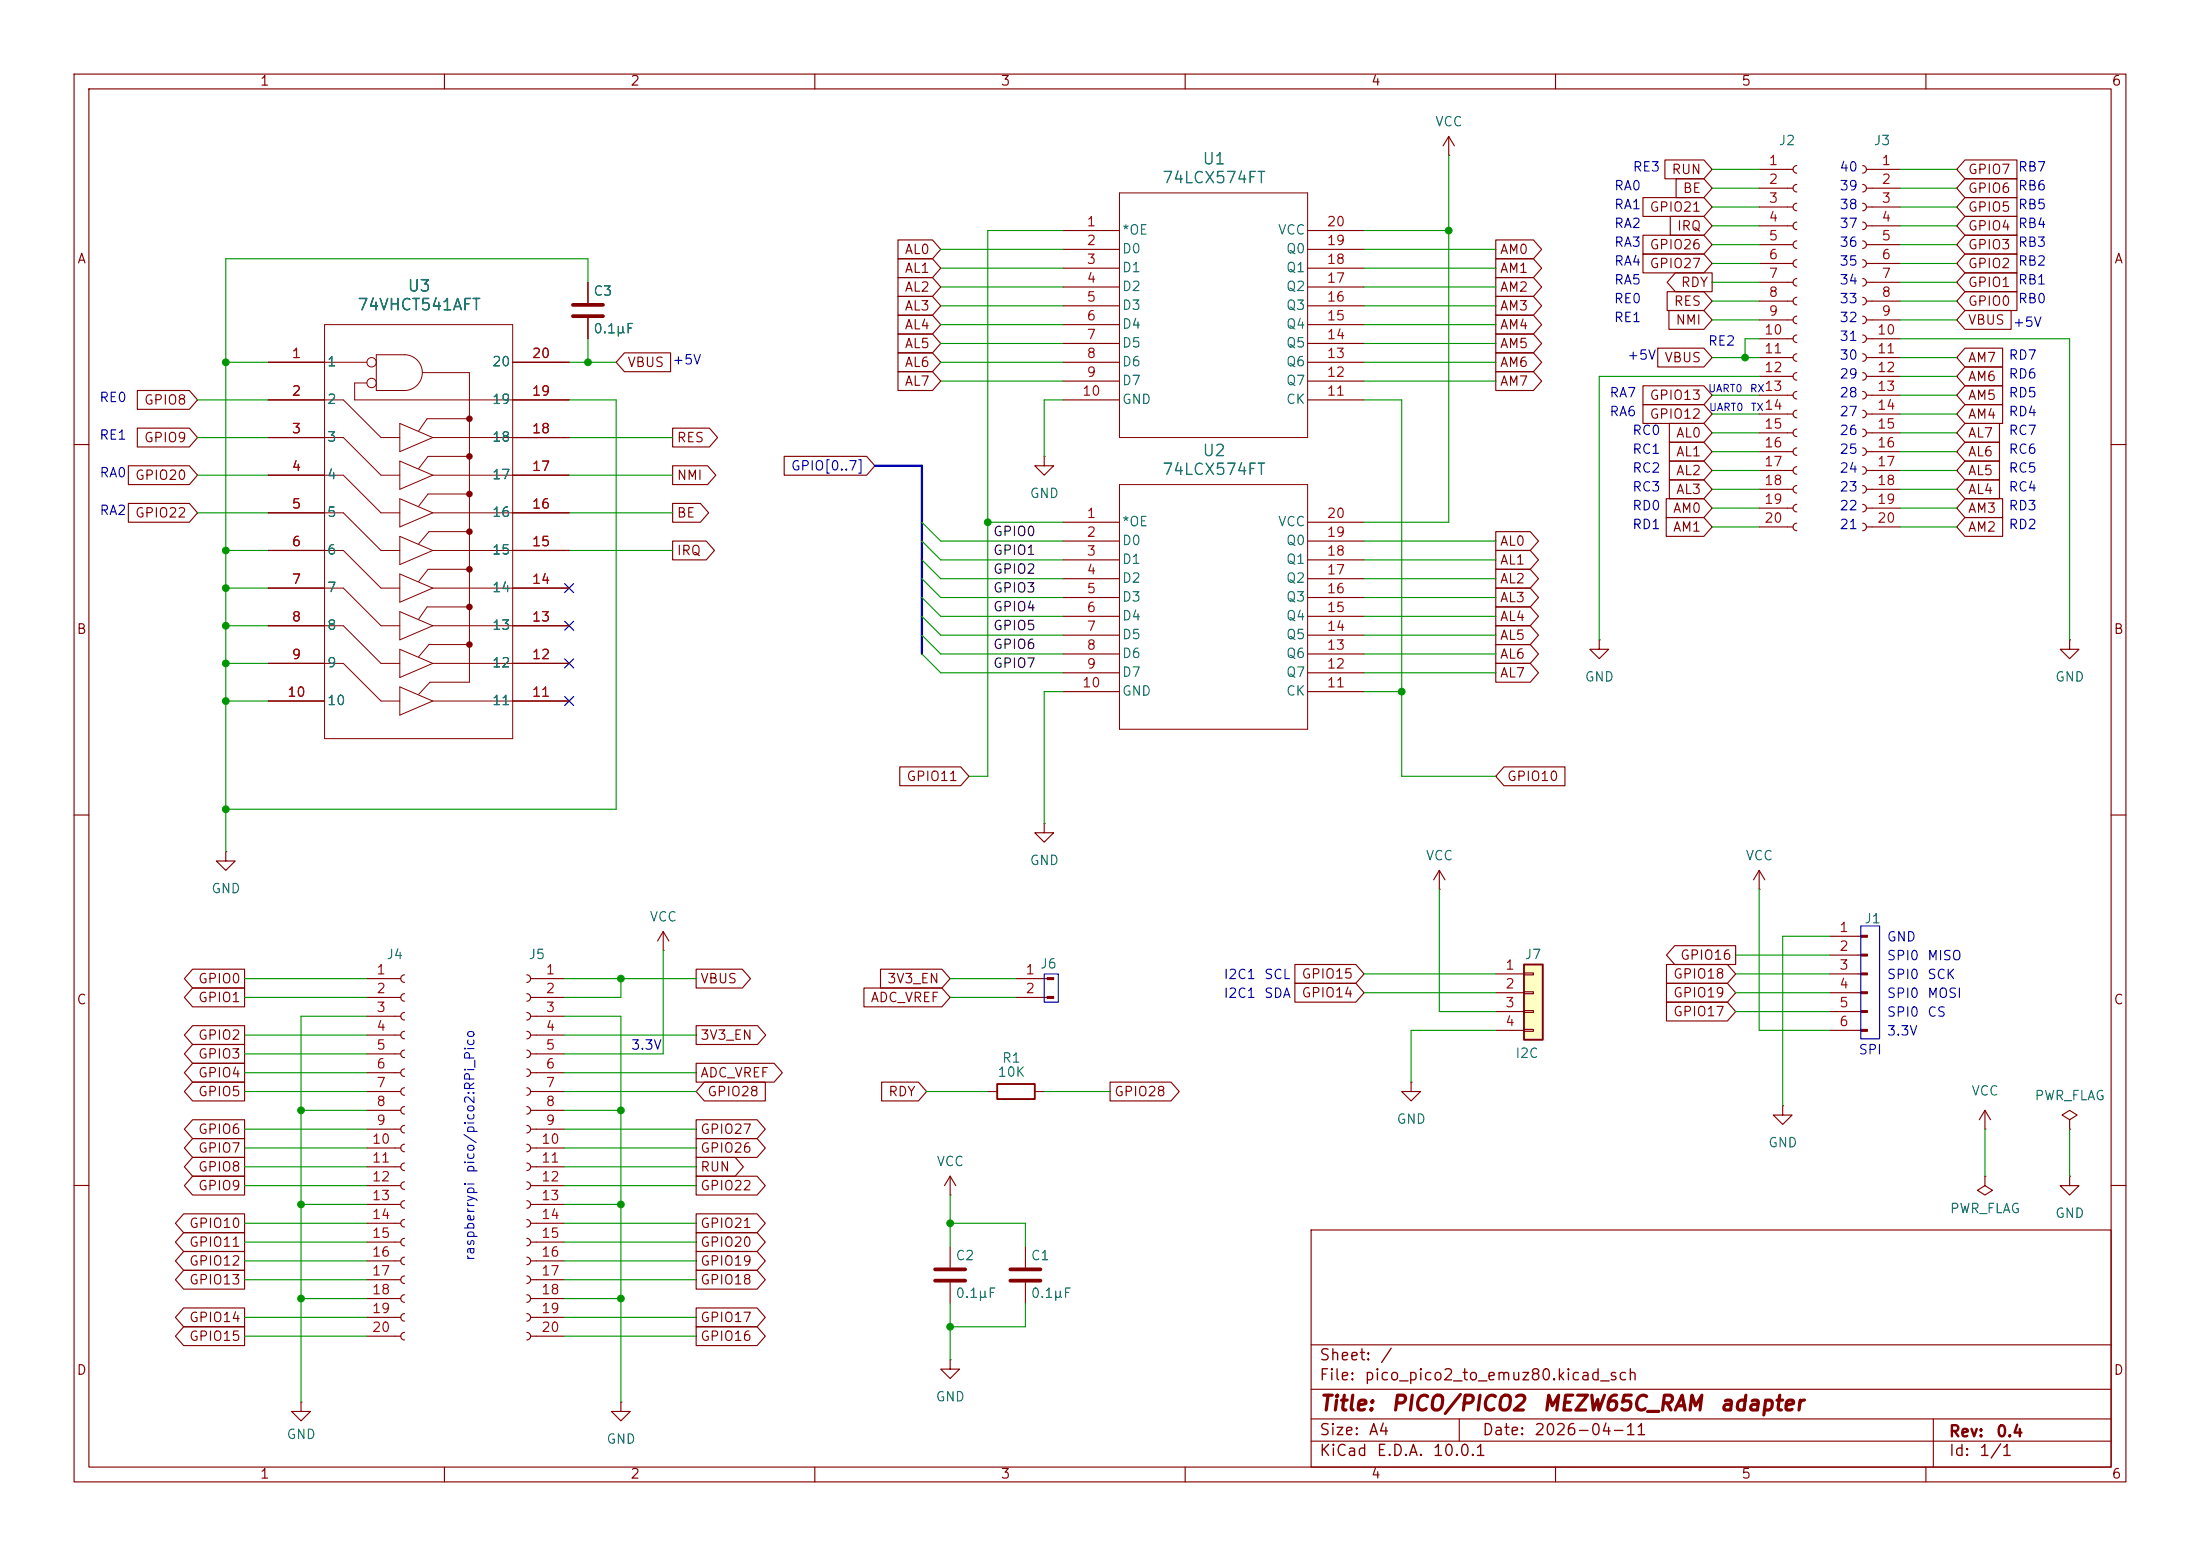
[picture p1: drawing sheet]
<svg xmlns="http://www.w3.org/2000/svg" width="297mm" height="210mm" viewBox="0 0 297 210" stroke-linecap="round" stroke-linejoin="round" font-family="sans-serif">
<g fill="none" stroke="#840000" stroke-width=".15">
<path d="M10 10h277v190h-277zM12 12h273v186h-273zM60 10v2M110 10v2M160 10v2M195.6 18.4l-.8 1.3M195.6 18.4l.7 1.3M195.6 18.4v2.6M210 10v2M260 10v2M79.4 38.1v2.8M143.5 31.1h7.6"/>
<path d="M143.5 33.7h7.6M143.5 36.2h7.6M143.5 38.7h7.6M176.5 31.1h7.6M176.5 33.7h7.6M176.5 36.2h7.6M176.5 38.7h7.6M195.6 21h.1M237.5 22.9h4.6M237.5 25.4h4.6M237.5 27.9h4.6M237.5 30.5h4.6"/>
<path d="M237.5 33h4.6M237.5 35.6h4.6M237.5 38.1h4.6M242.6 22.4a.51 .51 0 0 0-.5 .5 .51 .51 0 0 0 .5 .5M242.6 24.9a.51 .51 0 0 0-.5 .5 .51 .51 0 0 0 .5 .5M242.6 27.4a.51 .51 0 0 0-.5 .5 .51 .51 0 0 0 .5 .5M242.6 30a.51 .51 0 0 0-.5 .5 .51 .51 0 0 0 .5 .5M242.6 32.5a.51 .51 0 0 0-.5 .5 .51 .51 0 0 0 .5 .5M242.6 35.1a.51 .51 0 0 0-.5 .5 .51 .51 0 0 0 .5 .5M242.6 37.6a.51 .51 0 0 0-.5 .5 .51 .51 0 0 0 .5 .5M251.5 22.4a.51 .51 0 0 1 .5 .5 .51 .51 0 0 1-.5 .5M251.5 24.9a.51 .51 0 0 1 .5 .5 .51 .51 0 0 1-.5 .5"/>
<path d="M251.5 27.4a.51 .51 0 0 1 .5 .5 .51 .51 0 0 1-.5 .5M251.5 30a.51 .51 0 0 1 .5 .5 .51 .51 0 0 1-.5 .5M251.5 32.5a.51 .51 0 0 1 .5 .5 .51 .51 0 0 1-.5 .5M251.5 35.1a.51 .51 0 0 1 .5 .5 .51 .51 0 0 1-.5 .5M251.5 37.6a.51 .51 0 0 1 .5 .5 .51 .51 0 0 1-.5 .5M252 22.9h4.5M252 25.4h4.5M252 27.9h4.5M252 30.5h4.5M252 33h4.5M252 35.6h4.5M252 38.1h4.5"/>
<path d="M36.2 48.9h7.6M36.2 54h7.6M36.2 59.1h7.6M69.2 48.9h7.6M69.2 54h7.6M69.2 59.1h7.6M79.4 42.9v2.8M143.5 48.9h7.6M143.5 54h7.6M143.5 41.3h7.6M143.5 43.8h7.6M143.5 46.4h7.6"/>
<path d="M143.5 51.4h7.6M176.5 48.9h7.6M176.5 54h7.6M176.5 41.3h7.6M176.5 43.8h7.6M176.5 46.4h7.6M176.5 51.4h7.6M237.5 40.6h4.6M237.5 43.2h4.6M237.5 45.7h4.6M237.5 48.3h4.6M237.5 50.8h4.6"/>
<path d="M237.5 53.3h4.6M237.5 55.9h4.6M237.5 58.4h4.6M242.6 40.1a.51 .51 0 0 0-.5 .5 .51 .51 0 0 0 .5 .5M242.6 42.7a.51 .51 0 0 0-.5 .5 .51 .51 0 0 0 .5 .5M242.6 45.2a.51 .51 0 0 0-.5 .5 .51 .51 0 0 0 .5 .5M242.6 47.8a.51 .51 0 0 0-.5 .5 .51 .51 0 0 0 .5 .5M242.6 50.3a.51 .51 0 0 0-.5 .5 .51 .51 0 0 0 .5 .5M242.6 52.8a.51 .51 0 0 0-.5 .5 .51 .51 0 0 0 .5 .5M242.6 55.4a.51 .51 0 0 0-.5 .5 .51 .51 0 0 0 .5 .5M242.6 57.9a.51 .51 0 0 0-.5 .5 .51 .51 0 0 0 .5 .5M251.5 40.1a.51 .51 0 0 1 .5 .5 .51 .51 0 0 1-.5 .5"/>
<path d="M251.5 42.7a.51 .51 0 0 1 .5 .5 .51 .51 0 0 1-.5 .5M251.5 45.2a.51 .51 0 0 1 .5 .5 .51 .51 0 0 1-.5 .5M251.5 47.8a.51 .51 0 0 1 .5 .5 .51 .51 0 0 1-.5 .5M251.5 50.3a.51 .51 0 0 1 .5 .5 .51 .51 0 0 1-.5 .5M251.5 52.8a.51 .51 0 0 1 .5 .5 .51 .51 0 0 1-.5 .5M251.5 55.4a.51 .51 0 0 1 .5 .5 .51 .51 0 0 1-.5 .5M251.5 57.9a.51 .51 0 0 1 .5 .5 .51 .51 0 0 1-.5 .5M252 40.6h4.5M252 43.2h4.5M252 45.7h4.5M252 48.3h4.5M252 50.8h4.5"/>
<path d="M252 53.3h4.5M252 55.9h4.5M252 58.4h4.5M10 60h2M36.2 64.1h7.6M36.2 69.2h7.6M36.2 74.3h7.6M36.2 79.4h7.6M69.2 64.1h7.6M69.2 69.2h7.6M69.2 74.3h7.6M69.2 79.4h7.6"/>
<path d="M141 61.6v1.3h1.2l-1.2 1.2-1.3-1.2h1.3M141 61.6h.1M143.5 70.5h7.6M143.5 73h7.6M143.5 75.6h7.6M143.5 78.1h7.6M176.5 70.5h7.6M176.5 73h7.6M176.5 75.6h7.6M176.5 78.1h7.6M237.5 61h4.6M237.5 63.5h4.6"/>
<path d="M237.5 66h4.6M237.5 68.6h4.6M237.5 71.1h4.6M242.6 60.5a.51 .51 0 0 0-.5 .5 .51 .51 0 0 0 .5 .5M242.6 63a.51 .51 0 0 0-.5 .5 .51 .51 0 0 0 .5 .5M242.6 65.5a.51 .51 0 0 0-.5 .5 .51 .51 0 0 0 .5 .5M242.6 68.1a.51 .51 0 0 0-.5 .5 .51 .51 0 0 0 .5 .5M242.6 70.6a.51 .51 0 0 0-.5 .5 .51 .51 0 0 0 .5 .5M251.5 60.5a.51 .51 0 0 1 .5 .5 .51 .51 0 0 1-.5 .5M251.5 63a.51 .51 0 0 1 .5 .5 .51 .51 0 0 1-.5 .5M251.5 65.5a.51 .51 0 0 1 .5 .5 .51 .51 0 0 1-.5 .5M251.5 68.1a.51 .51 0 0 1 .5 .5 .51 .51 0 0 1-.5 .5"/>
<path d="M251.5 70.6a.51 .51 0 0 1 .5 .5 .51 .51 0 0 1-.5 .5M252 61h4.5M252 63.5h4.5M252 66h4.5M252 68.6h4.5M252 71.1h4.5M285 60h2M36.2 84.5h7.6M36.2 89.5h7.6M36.2 94.6h7.6M69.2 84.5h7.6M69.2 89.5h7.6"/>
<path d="M69.2 94.6h7.6M143.5 80.6h7.6M143.5 83.2h7.6M143.5 85.7h7.6M143.5 88.3h7.6M143.5 90.8h7.6M143.5 93.3h7.6M176.5 80.6h7.6M176.5 83.2h7.6M176.5 85.7h7.6M176.5 88.3h7.6M176.5 90.8h7.6"/>
<path d="M176.5 93.3h7.6M279.4 86.4v1.2h1.3l-1.3 1.3-1.3-1.3h1.3M279.4 86.4h.1M10 110h2M237.5 117.5l-.8 1.2M237.5 117.5l.8 1.2M237.5 117.5v2.5M285 110h2M71.1 131.6a.51 .51 0 0 1 .5 .5 .51 .51 0 0 1-.5 .5M71.1 134.1a.51 .51 0 0 1 .5 .5 .51 .51 0 0 1-.5 .5M71.1 136.7a.51 .51 0 0 1 .5 .5 .51 .51 0 0 1-.5 .5M71.1 139.2a.51 .51 0 0 1 .5 .5 .51 .51 0 0 1-.5 .5"/>
<path d="M71.6 132.1h4.6M71.6 134.6h4.6M71.6 137.2h4.6M71.6 139.7h4.6M237.5 120h.1M247 126.4h4.2M247 128.9h4.2M247 131.4h4.2M247 134h4.2M247 136.5h4.2M247 139.1h4.2M71.1 141.7a.51 .51 0 0 1 .5 .5 .51 .51 0 0 1-.5 .5"/>
<path d="M71.1 144.3a.51 .51 0 0 1 .5 .5 .51 .51 0 0 1-.5 .5M71.1 146.8a.51 .51 0 0 1 .5 .5 .51 .51 0 0 1-.5 .5M71.1 149.4a.51 .51 0 0 1 .5 .5 .51 .51 0 0 1-.5 .5M71.1 151.9a.51 .51 0 0 1 .5 .5 .51 .51 0 0 1-.5 .5M71.1 154.4a.51 .51 0 0 1 .5 .5 .51 .51 0 0 1-.5 .5M71.1 157a.51 .51 0 0 1 .5 .5 .51 .51 0 0 1-.5 .5M71.1 159.5a.51 .51 0 0 1 .5 .5 .51 .51 0 0 1-.5 .5M71.6 147.3h4.6M71.6 142.2h4.6M71.6 144.8h4.6M71.6 149.9h4.6M71.6 152.4h4.6"/>
<path d="M71.6 154.9h4.6M71.6 157.5h4.6M133.3 147.3h1.3M139.7 147.3h1.3M240.7 149.2v1.3h1.2l-1.2 1.3-1.3-1.3h1.3M240.7 149.2h.1M279.4 151.1l1-.6-1-.6-1 .6 1 .6v1.3M279.4 152.4h.1M10 160h2M71.1 162.1a.51 .51 0 0 1 .5 .5 .51 .51 0 0 1-.5 .5M71.1 164.6a.51 .51 0 0 1 .5 .5 .51 .51 0 0 1-.5 .5M71.1 167.1a.51 .51 0 0 1 .5 .5 .51 .51 0 0 1-.5 .5"/>
<path d="M71.1 169.7a.51 .51 0 0 1 .5 .5 .51 .51 0 0 1-.5 .5M71.1 172.2a.51 .51 0 0 1 .5 .5 .51 .51 0 0 1-.5 .5M71.1 174.8a.51 .51 0 0 1 .5 .5 .51 .51 0 0 1-.5 .5M71.1 177.3a.51 .51 0 0 1 .5 .5 .51 .51 0 0 1-.5 .5M71.1 179.8a.51 .51 0 0 1 .5 .5 .51 .51 0 0 1-.5 .5M71.6 160h4.6M71.6 162.6h4.6M71.6 165.1h4.6M71.6 167.6h4.6M71.6 170.2h4.6M71.6 172.7h4.6M71.6 175.3h4.6"/>
<path d="M71.6 177.8h4.6M128.3 168.3v2.8M128.3 173.1v2.8M177 166h108v32h-108zM285 160h2M60 198v2M71.6 180.3h4.6M83.8 189.2v1.3h1.3l-1.3 1.3-1.3-1.3h1.3M83.8 189.2h.1M110 198v2M128.3 183.5v1.3h1.2l-1.2 1.3-1.3-1.3h1.3M128.3 183.5h.1"/>
<path d="M160 198v2M177 194.5h108M177 191.5h108M177 187.5h108M177 181.5h108M197 191.5v3M210 198v2M260 198v2M261 191.5v6.5"/>
</g>
<g fill="#840000" stroke="#840000" stroke-width=".15">
<path d="M251.2 126.2h.9v.3h-.9z"/>
<path d="M251.2 128.8h.9v.2h-.9z"/>
<path d="M251.2 131.3h.9v.3h-.9z"/>
<path d="M251.2 133.9h.9v.2h-.9z"/>
<path d="M251.2 136.4h.9v.3h-.9z"/>
<path d="M251.2 138.9h.9v.3h-.9z"/>
</g>
<g fill="none" stroke="#840000" stroke-width=".14">
<path d="M151.1 26h25.4v33.1h-25.4zM43.8 43.8h25.4v55.9h-25.4zM43.8 48.9h5.7M43.8 54h2.6l5 5.1h2.6M43.8 59.1h2.6l5 5h2.6M49.5 51.7h-1.6v2.3h21.3M50.8 47.9h3.8a2.41 2.41 0 0 1 2.4 2.4 2.41 2.41 0 0 1-2.4 2.4h-3.8zM54 57.2l4.4 1.9-4.4 1.9zM57 50.3h6.4v41.8h-5.4l-1.5 1.6M58.4 59.1h10.8M63.4 56.5h-5.7l-1.2 1.7M43.8 69.2h2.6l5 5.1h2.6"/>
<path d="M43.8 64.1h2.6l5 5.1h2.6M43.8 74.3h2.6l5 5.1h2.6M43.8 79.4h2.6l5 5.1h2.6M54 62.2l4.4 1.9-4.4 1.9zM54 67.3l4.4 1.9-4.4 1.9zM54 72.4l4.4 1.9-4.4 1.9zM54 77.5l4.4 1.9-4.4 1.9zM58.4 69.2h10.8M58.4 74.3h10.8M58.4 64.1h10.8M58.4 79.4h10.8M63.4 61.6h-5.6l-1.3 1.6"/>
<path d="M63.4 66.7h-5.6l-1.3 1.6M63.4 71.8h-5.5l-1.4 1.6M63.4 76.8h-5.6l-1.3 1.7M151.1 65.4h25.4v33h-25.4zM43.8 84.5h2.6l5 5h2.6M43.8 89.5h2.6l5 5.1h2.6M54 82.6l4.4 1.9-4.4 1.9zM54 87.6l4.4 1.9-4.4 1.9zM54 92.7l4.4 1.9-4.4 1.9zM58.4 84.5h10.8M58.4 89.5h10.8M58.4 94.6h10.8"/>
<path d="M63.4 81.9h-5.7l-1.2 1.7M63.4 87h-5.5l-1.4 1.6"/>
<circle cx="50.2" cy="48.9" r=".63"/>
<circle cx="50.2" cy="51.7" r=".63"/>
</g>
<g fill="none" stroke="#840000" stroke-width=".38">
<circle cx="63.4" cy="56.5" r=".25"/>
<circle cx="63.4" cy="66.7" r=".25"/>
<circle cx="63.4" cy="76.8" r=".25"/>
<circle cx="63.4" cy="61.6" r=".25"/>
<circle cx="63.4" cy="71.8" r=".25"/>
<circle cx="63.4" cy="81.9" r=".25"/>
<circle cx="63.4" cy="87" r=".25"/>
</g>
<path d="M77.3 41.1h4.1M77.3 42.7h4.1M126.2 171.3h4.1M126.2 172.8h4.1" fill="none" stroke="#840000" stroke-width=".51"/>
<path d="M134.6 146.3h5.1v2h-5.1z" fill="none" stroke="#840000" stroke-width=".25"/>
<path d="M205.7 130.2h2.6v10.1h-2.6z" fill="#ffffc2"/>
<path d="M205.7 130.2h2.6v10.1h-2.6z" fill="none" stroke="#840000" stroke-width=".25"/>
<g fill="none" stroke="#840000" stroke-width=".15">
<path d="M79.4 38.1v2.8M121.2 34.9h4.7l1.1 1.3-1.1 1.3h-4.7zM121.2 37.5h4.7l1.1 1.2-1.1 1.3h-4.7zM121.2 32.4h4.7l1.1 1.3-1.1 1.2h-4.7zM201.9 32.4h5.1l1.1 1.3-1.1 1.2h-5.1zM201.9 37.5h5.1l1.1 1.2-1.1 1.3h-5.1zM201.9 34.9h5.1l1.1 1.3-1.1 1.3h-5.1zM221.8 26.7h8.2l1.1 1.2-1.1 1.3h-8.2zM221.8 34.3h8.2l1.1 1.3-1.1 1.2h-8.2zM221.8 31.7h8.2l1.1 1.3-1.1 1.3h-8.2zM224.8 21.6h5.2l1.1 1.3-1.1 1.2h-5.2zM225.1 39.4h4.9l1.1 1.2-1.1 1.3h-4.9z"/>
<path d="M225.5 29.2h4.5l1.1 1.3-1.1 1.3h-4.5zM226.2 36.8h4.9v2.6h-4.9l-1.1-1.3zM226.3 24.1h3.7l1.1 1.3-1.1 1.3h-3.7zM265.3 36.8h7v2.6h-7l-1.1-1.3zM265.3 39.4h7v2.5h-7l-1.1-1.3zM265.3 34.3h7v2.5h-7l-1.1-1.2zM265.3 24.1h7v2.6h-7l-1.1-1.3zM265.3 31.7h7v2.6h-7l-1.1-1.3zM265.3 26.7h7v2.5h-7l-1.1-1.3zM265.3 21.6h7v2.5h-7l-1.1-1.2zM265.3 29.2h7v2.6h-7l-1.1-1.3zM18.5 57.8h7.1l1.1 1.3-1.1 1.2h-7.1z"/>
<path d="M18.5 52.7h7.1l1.1 1.3-1.1 1.2h-7.1zM36.2 48.9h7.6M36.2 54h7.6M36.2 59.1h7.6M69.2 48.9h7.6M69.2 54h7.6M69.2 59.1h7.6M79.4 42.9v2.8M84.3 47.6h6.2v2.6h-6.2l-1.1-1.3zM90.8 57.8h5l1.1 1.3-1.1 1.2h-5zM121.2 42.5h4.7l1.1 1.3-1.1 1.3h-4.7zM121.2 45.1h4.7l1.1 1.3-1.1 1.2h-4.7z"/>
<path d="M121.2 40h4.7l1.1 1.3-1.1 1.2h-4.7zM121.2 47.6h4.7l1.1 1.3-1.1 1.3h-4.7zM121.2 50.2h4.7l1.1 1.2-1.1 1.3h-4.7zM201.9 47.6h5.1l1.1 1.3-1.1 1.3h-5.1zM201.9 42.5h5.1l1.1 1.3-1.1 1.3h-5.1zM201.9 40h5.1l1.1 1.3-1.1 1.2h-5.1zM201.9 50.2h5.1l1.1 1.2-1.1 1.3h-5.1zM201.9 45.1h5.1l1.1 1.3-1.1 1.2h-5.1zM221.8 54.6h8.2l1.1 1.3-1.1 1.3h-8.2zM221.8 52.1h8.2l1.1 1.2-1.1 1.3h-8.2zM223.8 47h6.2l1.1 1.3-1.1 1.2h-6.2zM225.3 41.9h4.7l1.1 1.3-1.1 1.3h-4.7z"/>
<path d="M225.4 59.7h4.6l1.1 1.3-1.1 1.2h-4.6zM225.4 57.1h4.6l1.1 1.3-1.1 1.3h-4.6zM265.3 57.1h4.6v2.6h-4.6l-1.1-1.3zM265.3 41.9h6.2v2.6h-6.2l-1.1-1.3zM265.3 54.6h5.1v2.6h-5.1l-1.1-1.3zM265.3 52.1h5.1v2.5h-5.1l-1.1-1.3zM265.3 59.7h4.6v2.5h-4.6l-1.1-1.2zM265.3 49.5h5.1v2.6h-5.1l-1.1-1.3zM265.3 47h5.1v2.5h-5.1l-1.1-1.2zM17.3 62.9h8.3l1.1 1.2-1.1 1.3h-8.3zM17.3 67.9h8.3l1.1 1.3-1.1 1.3h-8.3zM36.2 64.1h7.6"/>
<path d="M36.2 69.2h7.6M36.2 74.3h7.6M36.2 79.4h7.6M69.2 64.1h7.6M69.2 69.2h7.6M69.2 74.3h7.6M69.2 79.4h7.6M90.8 62.9h4.7l1.1 1.2-1.1 1.3h-4.7zM90.8 67.9h3.8l1.1 1.3-1.1 1.3h-3.8zM90.8 73h4.5l1.2 1.3-1.2 1.3h-4.5zM105.9 61.6h11.1l1.1 1.3-1.1 1.2h-11.1zM201.9 74.3h4.7l1.1 1.3-1.1 1.2h-4.7z"/>
<path d="M201.9 79.4h4.7l1.1 1.2-1.1 1.3h-4.7zM201.9 71.8h4.7l1.1 1.2-1.1 1.3h-4.7zM201.9 76.8h4.7l1.1 1.3-1.1 1.3h-4.7zM224.9 69.8h5.1l1.1 1.3-1.1 1.3h-5.1zM224.9 67.3h5.1l1.1 1.3-1.1 1.3h-5.1zM225.4 62.2h4.6l1.1 1.3-1.1 1.3h-4.6zM225.4 64.8h4.6l1.1 1.2-1.1 1.3h-4.6zM265.3 67.3h5.1v2.6h-5.1l-1.1-1.3zM265.3 69.8h5.1v2.6h-5.1l-1.1-1.3zM265.3 64.8h4.6v2.5h-4.6l-1.1-1.3zM265.3 62.2h4.6v2.6h-4.6l-1.1-1.3zM36.2 84.5h7.6"/>
<path d="M36.2 89.5h7.6M36.2 94.6h7.6M69.2 84.5h7.6M69.2 89.5h7.6M69.2 94.6h7.6M201.9 81.9h4.7l1.1 1.3-1.1 1.3h-4.7zM201.9 89.5h4.7l1.1 1.3-1.1 1.3h-4.7zM201.9 87h4.7l1.1 1.3-1.1 1.2h-4.7zM201.9 84.5h4.7l1.1 1.2-1.1 1.3h-4.7zM215.9 86.4v1.2h1.3l-1.3 1.3-1.3-1.3h1.3M215.9 86.4h.1M30.5 114.9v1.3h1.2l-1.2 1.3-1.3-1.3h1.3"/>
<path d="M30.5 114.9h.1M121.5 103.5h8.2l1.1 1.3-1.1 1.2h-8.2zM141 111.1v1.3h1.2l-1.2 1.3-1.3-1.3h1.3M141 111.1h.1M194.3 117.5l-.8 1.2M194.3 117.5l.8 1.2M194.3 117.5v2.5M203 103.5h8.3v2.5h-8.3l-1.1-1.2zM26 133.3h7v2.6h-7l-1.1-1.3zM26 138.4h7v2.6h-7l-1.1-1.3zM26 130.8h7v2.6h-7l-1.1-1.3zM49.5 132.1h4.6"/>
<path d="M49.5 134.6h4.6M49.5 137.2h4.6M49.5 139.7h4.6M54.6 131.6a.51 .51 0 0 0-.5 .5 .51 .51 0 0 0 .5 .5M54.6 134.1a.51 .51 0 0 0-.5 .5 .51 .51 0 0 0 .5 .5M54.6 136.7a.51 .51 0 0 0-.5 .5 .51 .51 0 0 0 .5 .5M54.6 139.2a.51 .51 0 0 0-.5 .5 .51 .51 0 0 0 .5 .5M89.5 128.3h.1M89.5 125.7l-.7 1.3M89.5 125.7l.8 1.3M89.5 125.7v2.6M94 138.4h8.3l1.1 1.3-1.1 1.3h-8.3z"/>
<path d="M94 130.8h6.2l1.1 1.3-1.1 1.3h-6.2zM116.6 133.3h10.6l1.1 1.3-1.1 1.3h-10.6zM118.9 130.8h8.3l1.1 1.3-1.1 1.3h-8.3zM137.2 132.1h4.2M137.2 134.6h4.2M174.8 132.7h8.2l1.1 1.3-1.1 1.3h-8.2zM174.8 130.2h8.2l1.1 1.2-1.1 1.3h-8.2zM194.3 120h.1M201.9 131.4h3.8M201.9 134h3.8M201.9 136.5h3.8M201.9 139.1h3.8"/>
<path d="M205.7 131.3h1.3v.3h-1.3zM205.7 133.9h1.3v.2h-1.3zM205.7 136.4h1.3v.3h-1.3zM205.7 138.9h1.3v.3h-1.3zM225 130.2h8.2l1.1 1.2-1.1 1.3h-8.2zM225 132.7h8.2l1.1 1.3-1.1 1.3h-8.2zM225 135.3h8.2l1.1 1.2-1.1 1.3h-8.2zM226.1 127.6h8.2v2.6h-8.2l-1.1-1.3zM26 158.7h7v2.6h-7l-1.1-1.3zM26 156.2h7v2.6h-7l-1.1-1.3zM26 151.1h7v2.6h-7l-1.1-1.3zM26 153.7h7v2.5h-7l-1.1-1.3z"/>
<path d="M26 143.5h7v2.6h-7l-1.1-1.3zM26 146h7v2.6h-7l-1.1-1.3zM26 141h7v2.5h-7l-1.1-1.3zM49.5 142.2h4.6M49.5 144.8h4.6M49.5 147.3h4.6M49.5 149.9h4.6M49.5 152.4h4.6M49.5 154.9h4.6M49.5 157.5h4.6M54.6 141.7a.51 .51 0 0 0-.5 .5 .51 .51 0 0 0 .5 .5M54.6 144.3a.51 .51 0 0 0-.5 .5 .51 .51 0 0 0 .5 .5"/>
<path d="M54.6 146.8a.51 .51 0 0 0-.5 .5 .51 .51 0 0 0 .5 .5M54.6 149.4a.51 .51 0 0 0-.5 .5 .51 .51 0 0 0 .5 .5M54.6 151.9a.51 .51 0 0 0-.5 .5 .51 .51 0 0 0 .5 .5M54.6 154.4a.51 .51 0 0 0-.5 .5 .51 .51 0 0 0 .5 .5M54.6 157a.51 .51 0 0 0-.5 .5 .51 .51 0 0 0 .5 .5M54.6 159.5a.51 .51 0 0 0-.5 .5 .51 .51 0 0 0 .5 .5M94 151.1h8.2l1.1 1.3-1.1 1.3h-8.2zM94 158.7h8.2l1.1 1.3-1.1 1.3h-8.2zM94 156.2h5.2l1.2 1.3-1.2 1.3h-5.2zM94 153.7h8.2l1.1 1.2-1.1 1.3h-8.2zM94 143.5h10.5l1.1 1.3-1.1 1.3h-10.5zM95.1 146h8.2v2.6h-8.2l-1.1-1.3z"/>
<path d="M119 146h5l1.1 1.3-1.1 1.3h-5zM128.3 158.8l-.8 1.2M128.3 158.8l.7 1.2M128.3 158.8v2.5M149.9 146h8.2l1.1 1.3-1.1 1.3h-8.2zM190.5 146.1v1.2h1.3l-1.3 1.3-1.3-1.3h1.3M190.5 146.1h.1M268 152.4h.1M268 158.8v1.2l-1 .7 1 .6 1-.6-1-.7M268 158.8h.1M268 149.9l-.8 1.2M268 149.9l.7 1.2"/>
<path d="M268 149.9v2.5M279.4 158.8v1.2h1.3l-1.3 1.3-1.3-1.3h1.3M279.4 158.8h.1M24.8 163.8h8.2v2.6h-8.2l-1.1-1.3zM24.8 179.1h8.2v2.5h-8.2l-1.1-1.3zM24.8 171.4h8.2v2.6h-8.2l-1.1-1.3zM24.8 168.9h8.2v2.6h-8.2l-1.1-1.3zM24.8 166.4h8.2v2.5h-8.2l-1.1-1.3zM24.8 176.5h8.2v2.6h-8.2l-1.1-1.3zM49.5 160h4.6M49.5 162.6h4.6M49.5 165.1h4.6"/>
<path d="M49.5 167.6h4.6M49.5 170.2h4.6M49.5 172.7h4.6M49.5 175.3h4.6M49.5 177.8h4.6M54.6 162.1a.51 .51 0 0 0-.5 .5 .51 .51 0 0 0 .5 .5M54.6 164.6a.51 .51 0 0 0-.5 .5 .51 .51 0 0 0 .5 .5M54.6 167.1a.51 .51 0 0 0-.5 .5 .51 .51 0 0 0 .5 .5M54.6 169.7a.51 .51 0 0 0-.5 .5 .51 .51 0 0 0 .5 .5M54.6 172.2a.51 .51 0 0 0-.5 .5 .51 .51 0 0 0 .5 .5M54.6 174.8a.51 .51 0 0 0-.5 .5 .51 .51 0 0 0 .5 .5M54.6 177.3a.51 .51 0 0 0-.5 .5 .51 .51 0 0 0 .5 .5"/>
<path d="M54.6 179.8a.51 .51 0 0 0-.5 .5 .51 .51 0 0 0 .5 .5M94 163.8h8.2l1.1 1.3-1.1 1.3h-8.2zM94 176.5h8.2l1.1 1.3-1.1 1.3h-8.2zM94 179.1h8.2l1.1 1.2-1.1 1.3h-8.2zM94 166.4h8.2l1.1 1.2-1.1 1.3h-8.2zM94 168.9h8.2l1.1 1.3-1.1 1.3h-8.2zM94 171.4h8.2l1.1 1.3-1.1 1.3h-8.2zM128.3 161.3h.1M138.4 168.3v2.8M138.4 173.1v2.8M40.6 189.2v1.3h1.3l-1.3 1.3-1.2-1.3h1.2M40.6 189.2h.1"/>
<path d="M49.5 180.3h4.6"/>
</g>
<g fill="#840000" stroke="#840000" stroke-width=".15">
<path d="M141.4 132h.8v.2h-.8z"/>
<path d="M141.4 134.5h.8v.2h-.8z"/>
</g>
<path d="M136.4 171.3h4.1M136.4 172.8h4.1" fill="none" stroke="#840000" stroke-width=".51"/>
<path d="M118.1 62.9h6.4v25.4" fill="none" stroke="#000084" stroke-width=".3"/>
<g fill="none" stroke="#009600" stroke-width=".15">
<path d="M79.4 38.1v-3.2h-48.9v80M127 38.7h16.5M127 36.2h16.5M127 33.7h16.5M143.5 31.1h-10.2v73.7h-2.5M184.1 38.7h17.8M184.1 36.2h17.8M184.1 33.7h17.8M184.1 31.1h11.5M195.6 21v49.5h-11.5M231.1 33h6.4M231.1 22.9h6.4"/>
<path d="M231.1 25.4h6.4M231.1 30.5h6.4M231.1 27.9h6.4M231.1 38.1h6.4M231.1 35.6h6.4M256.5 33h7.7M256.5 22.9h7.7M256.5 25.4h7.7M256.5 30.5h7.7M256.5 27.9h7.7M256.5 38.1h7.7M256.5 35.6h7.7"/>
<path d="M26.7 59.1h9.5M26.7 54h9.5M30.5 48.9h5.7M76.8 59.1h14M76.8 48.9h6.4M76.8 54h6.4v55.2h-52.7M79.4 45.7v3.2M127 48.9h16.5M127 41.3h16.5M127 43.8h16.5M127 46.4h16.5M127 51.4h16.5"/>
<path d="M143.5 54h-2.5v7.6M184.1 54h5.1v50.8h12.7M184.1 48.9h17.8M184.1 41.3h17.8M184.1 43.8h17.8M184.1 46.4h17.8M184.1 51.4h17.8M231.1 58.4h6.4M231.1 48.3h6.4M231.1 53.3h6.4M231.1 43.2h6.4M231.1 55.9h6.4"/>
<path d="M231.1 40.6h6.4M237.5 50.8h-21.6v35.6M237.5 45.7h-1.9v2.6M256.5 58.4h7.7M256.5 48.3h7.7M256.5 50.8h7.7M256.5 53.3h7.7M256.5 43.2h7.7M256.5 55.9h7.7M256.5 40.6h7.7M256.5 45.7h22.9v40.7M26.7 69.2h9.5"/>
<path d="M26.7 64.1h9.5M30.5 79.4h5.7M30.5 74.3h5.7M76.8 69.2h14M76.8 64.1h14M76.8 74.3h14M124.5 78.1l2.5 2.5h16.5M124.5 75.6l2.5 2.5h16.5M124.5 73l2.5 2.6h16.5M124.5 70.5l2.5 2.5h16.5M133.3 70.5h10.2M184.1 78.1h17.8"/>
<path d="M184.1 75.6h17.8M184.1 73h17.8M231.1 71.1h6.4M231.1 68.6h6.4M231.1 61h6.4M231.1 66h6.4M231.1 63.5h6.4M256.5 71.1h7.7M256.5 68.6h7.7M256.5 61h7.7M256.5 66h7.7M256.5 63.5h7.7"/>
<path d="M30.5 89.5h5.7M30.5 94.6h5.7M30.5 84.5h5.7M124.5 88.3l2.5 2.5h16.5M124.5 83.2l2.5 2.5h16.5M124.5 85.7l2.5 2.6h16.5M124.5 80.6l2.5 2.6h16.5M143.5 93.3h-2.5v17.8M184.1 90.8h17.8M184.1 85.7h17.8M184.1 88.3h17.8M184.1 80.6h17.8"/>
<path d="M184.1 83.2h17.8M184.1 93.3h5.1M33 134.6h16.5M33 132.1h16.5M33 139.7h16.5M49.5 137.2h-8.9v52M76.2 132.1h17.8M76.2 137.2h7.6v52M76.2 139.7h17.8M83.8 132.1v2.5h-7.6M89.5 128.3v13.9h-13.3M128.3 134.6h8.9"/>
<path d="M128.3 132.1h8.9M184.1 134h17.8M184.1 131.4h17.8M194.3 120v16.5h7.6M201.9 139.1h-11.4v7M234.3 134h12.7M234.3 136.5h12.7M234.3 131.4h12.7M234.3 128.9h12.7M237.5 120v19.1h9.5M247 126.4h-6.3v22.8M33 154.9h16.5"/>
<path d="M33 152.4h16.5M33 157.5h16.5M33 147.3h16.5M33 144.8h16.5M33 142.2h16.5M40.6 149.9h8.9M76.2 154.9h17.8M76.2 152.4h17.8M76.2 157.5h17.8M76.2 147.3h17.8M76.2 149.9h7.6M76.2 144.8h17.8"/>
<path d="M125.1 147.3h8.2M141 147.3h8.9M268 152.4v6.4M279.4 152.4v6.4M33 165.1h16.5M33 160h16.5M33 172.7h16.5M33 170.2h16.5M33 167.6h16.5M33 177.8h16.5M40.6 162.6h8.9M40.6 175.3h8.9"/>
<path d="M76.2 165.1h17.8M76.2 160h17.8M76.2 162.6h7.6M76.2 175.3h7.6M76.2 172.7h17.8M76.2 170.2h17.8M76.2 167.6h17.8M76.2 177.8h17.8M128.3 161.3v7M128.3 175.9v7.6M128.3 165.1h10.1v3.2M138.4 175.9v3.2h-10.1"/>
<path d="M33 180.3h16.5M76.2 180.3h17.8"/>
</g>
<path d="M76.2 78.8l1.2 1.2M77.4 78.8l-1.2 1.2M76.2 88.9l1.2 1.2M76.2 83.8l1.2 1.3M76.2 94l1.2 1.2M77.4 88.9l-1.2 1.2M77.4 83.8l-1.2 1.3M77.4 94l-1.2 1.2" fill="none" stroke="#000084" stroke-width=".15"/>
<path d="M141 131.4h1.9v3.9h-1.9zM251.2 125h2.5v15.2h-2.5z" fill="none" stroke="#0000c2" stroke-width=".15"/>
<g fill="#009600" stroke="#009600" stroke-width=".14">
<circle cx="195.6" cy="31.1" r=".46"/>
<circle cx="235.6" cy="48.3" r=".46"/>
<circle cx="189.2" cy="93.3" r=".46"/>
<circle cx="128.3" cy="165.1" r=".46"/>
<circle cx="133.3" cy="70.5" r=".46"/>
<circle cx="128.3" cy="179.1" r=".46"/>
<circle cx="30.5" cy="79.4" r=".46"/>
<circle cx="30.5" cy="84.5" r=".46"/>
<circle cx="79.4" cy="48.9" r=".46"/>
<circle cx="30.5" cy="109.2" r=".46"/>
<circle cx="30.5" cy="94.6" r=".46"/>
<circle cx="30.5" cy="89.5" r=".46"/>
<circle cx="30.5" cy="74.3" r=".46"/>
<circle cx="30.5" cy="48.9" r=".46"/>
<circle cx="83.8" cy="175.3" r=".46"/>
<circle cx="83.8" cy="162.6" r=".46"/>
<circle cx="40.6" cy="162.6" r=".46"/>
<circle cx="40.6" cy="149.9" r=".46"/>
<circle cx="40.6" cy="175.3" r=".46"/>
<circle cx="83.8" cy="149.9" r=".46"/>
<circle cx="83.8" cy="132.1" r=".46"/>
</g>
<g font-size="2" fill="#840000">
<text x="178" y="190.9">Title:</text>
<text x="187.7" y="190.9">PICO/PICO2</text>
<text x="208.1" y="190.9">MEZW65C_RAM</text>
<text x="232" y="190.9">adapter</text>
</g>
<g font-size="1.5" fill="#006464">
<text x="162.2" y="22.6">U1</text>
<text x="156.8" y="25.1">74LCX574FT</text>
<text x="54.9" y="39.7">U3</text>
<text x="48.1" y="42.3">74VHCT541AFT</text>
<text x="156.8" y="64.5">74LCX574FT</text>
<text x="162.2" y="62">U2</text>
</g>
<g font-size="1.5" fill="#840000">
<text x="178" y="184">Sheet:</text>
<text x="186.2" y="184">/</text>
<text x="178" y="186.7">File:</text>
<text x="184.1" y="186.7">pico_pico2_to_emuz80.kicad_sch</text>
<text x="178" y="196.9">KiCad</text>
<text x="178" y="194.1">Size:</text>
<text x="184.7" y="194.1">A4</text>
<text x="185.7" y="196.9">E.D.A.</text>
<text x="193.3" y="196.9">10.0.1</text>
<text x="200" y="194.1">Date:</text>
<text x="207" y="194.1">2026-04-11</text>
<text x="263" y="194.3">Rev:</text>
<text x="263" y="196.9">Id:</text>
<text x="267.1" y="196.9">1/1</text>
<text x="269.4" y="194.3">0.4</text>
</g>
<g font-size="1.3" fill="#840000">
<text x="35" y="11.9">1</text>
<text x="85" y="11.9">2</text>
<text x="135" y="11.9">3</text>
<text x="185" y="11.9">4</text>
<text x="235" y="11.9">5</text>
<text x="285" y="11.9">6</text>
<text x="225.6" y="23.8">RUN</text>
<text x="265.6" y="23.8">GPIO7</text>
<text x="222.6" y="28.9">GPIO21</text>
<text x="227.1" y="26.4">BE</text>
<text x="265.6" y="26.4">GPIO6</text>
<text x="265.6" y="28.9">GPIO5</text>
<text x="10.3" y="35.9">A</text>
<text x="122" y="34.6">AL0</text>
<text x="202.4" y="34.6">AM0</text>
<text x="222.6" y="34">GPIO26</text>
<text x="226.3" y="31.4">IRQ</text>
<text x="265.6" y="34">GPIO3</text>
<text x="265.6" y="31.4">GPIO4</text>
<text x="285.3" y="35.9">A</text>
<text x="122" y="37.1">AL1</text>
<text x="122" y="39.7">AL2</text>
<text x="202.4" y="39.7">AM2</text>
<text x="202.4" y="37.1">AM1</text>
<text x="222.6" y="36.5">GPIO27</text>
<text x="225.9" y="41.6">RES</text>
<text x="226.8" y="39.1">RDY</text>
<text x="265.6" y="39.1">GPIO1</text>
<text x="265.6" y="41.6">GPIO0</text>
<text x="265.6" y="36.5">GPIO2</text>
<text x="122" y="44.8">AL4</text>
<text x="122" y="47.3">AL5</text>
<text x="122" y="42.2">AL3</text>
<text x="202.4" y="44.8">AM4</text>
<text x="202.4" y="42.2">AM3</text>
<text x="202.4" y="47.3">AM5</text>
<text x="226.1" y="44.1">NMI</text>
<text x="265.6" y="44.1">VBUS</text>
<text x="84.6" y="49.8">VBUS</text>
<text x="122" y="49.8">AL6</text>
<text x="122" y="52.4">AL7</text>
<text x="202.4" y="49.8">AM6</text>
<text x="202.4" y="52.4">AM7</text>
<text x="224.6" y="49.2">VBUS</text>
<text x="265.6" y="51.8">AM6</text>
<text x="265.6" y="49.2">AM7</text>
<text x="19.4" y="54.9">GPIO8</text>
<text x="222.6" y="56.8">GPIO12</text>
<text x="222.6" y="54.3">GPIO13</text>
<text x="226.2" y="59.4">AL0</text>
<text x="265.6" y="59.4">AL7</text>
<text x="265.6" y="56.8">AM4</text>
<text x="265.6" y="54.3">AM5</text>
<text x="18.1" y="65.1">GPIO20</text>
<text x="19.4" y="60">GPIO9</text>
<text x="91.3" y="65.1">NMI</text>
<text x="91.3" y="60">RES</text>
<text x="226.2" y="64.5">AL2</text>
<text x="226.2" y="61.9">AL1</text>
<text x="265.6" y="61.9">AL6</text>
<text x="265.6" y="64.5">AL5</text>
<text x="18.1" y="70.2">GPIO22</text>
<text x="91.3" y="70.2">BE</text>
<text x="225.8" y="69.5">AM0</text>
<text x="226.2" y="67">AL3</text>
<text x="265.6" y="69.5">AM3</text>
<text x="265.6" y="67">AL4</text>
<text x="91.3" y="75.2">IRQ</text>
<text x="202.4" y="76.5">AL1</text>
<text x="202.4" y="74">AL0</text>
<text x="225.8" y="72.1">AM1</text>
<text x="265.6" y="72.1">AM2</text>
<text x="202.4" y="81.6">AL3</text>
<text x="202.4" y="79.1">AL2</text>
<text x="10.3" y="85.9">B</text>
<text x="202.4" y="84.1">AL4</text>
<text x="202.4" y="89.2">AL6</text>
<text x="202.4" y="86.7">AL5</text>
<text x="285.3" y="85.9">B</text>
<text x="202.4" y="91.8">AL7</text>
<text x="122.3" y="105.7">GPIO11</text>
<text x="203.4" y="105.7">GPIO10</text>
<text x="226.7" y="129.9">GPIO16</text>
<text x="10.3" y="135.9">C</text>
<text x="26.7" y="135.6">GPIO1</text>
<text x="26.7" y="133">GPIO0</text>
<text x="94.5" y="133">VBUS</text>
<text x="117.4" y="135.6">ADC_VREF</text>
<text x="119.7" y="133">3V3_EN</text>
<text x="175.6" y="134.9">GPIO14</text>
<text x="175.6" y="132.4">GPIO15</text>
<text x="225.8" y="132.4">GPIO18</text>
<text x="225.8" y="134.9">GPIO19</text>
<text x="225.8" y="137.5">GPIO17</text>
<text x="285.3" y="135.9">C</text>
<text x="26.7" y="140.7">GPIO2</text>
<text x="26.7" y="143.2">GPIO3</text>
<text x="94.5" y="140.7">3V3_EN</text>
<text x="26.7" y="145.7">GPIO4</text>
<text x="26.7" y="148.3">GPIO5</text>
<text x="94.5" y="145.7">ADC_VREF</text>
<text x="95.4" y="148.3">GPIO28</text>
<text x="119.8" y="148.3">RDY</text>
<text x="150.3" y="148.3">GPIO28</text>
<text x="26.7" y="153.4">GPIO6</text>
<text x="26.7" y="155.9">GPIO7</text>
<text x="94.5" y="153.4">GPIO27</text>
<text x="94.5" y="155.9">GPIO26</text>
<text x="26.7" y="161">GPIO9</text>
<text x="26.7" y="158.4">GPIO8</text>
<text x="94.5" y="161">GPIO22</text>
<text x="94.5" y="158.4">RUN</text>
<text x="25.4" y="166.1">GPIO10</text>
<text x="94.5" y="166.1">GPIO21</text>
<text x="25.4" y="173.7">GPIO13</text>
<text x="25.4" y="171.1">GPIO12</text>
<text x="25.4" y="168.6">GPIO11</text>
<text x="94.5" y="168.6">GPIO20</text>
<text x="94.5" y="171.1">GPIO19</text>
<text x="94.5" y="173.7">GPIO18</text>
<text x="25.4" y="178.8">GPIO14</text>
<text x="94.5" y="178.8">GPIO17</text>
<text x="10.3" y="185.9">D</text>
<text x="25.4" y="181.3">GPIO15</text>
<text x="94.5" y="181.3">GPIO16</text>
<text x="285.3" y="185.9">D</text>
<text x="35" y="199.9">1</text>
<text x="85" y="199.9">2</text>
<text x="135" y="199.9">3</text>
<text x="185" y="199.9">4</text>
<text x="235" y="199.9">5</text>
<text x="285" y="199.9">6</text>
</g>
<g font-size="1.3" fill="#006464">
<text x="193.7" y="17.4">VCC</text>
<text x="240" y="19.9">J2</text>
<text x="252.9" y="19.9">J3</text>
<text x="151.4" y="32">*OE</text>
<text x="151.4" y="34.5">D0</text>
<text x="172.4" y="32">VCC</text>
<text x="173.5" y="34.5">Q0</text>
<text x="80" y="40.2">C3</text>
<text x="151.4" y="37.1">D1</text>
<text x="151.4" y="39.6">D2</text>
<text x="173.5" y="39.6">Q2</text>
<text x="173.5" y="37.1">Q1</text>
<text x="80" y="45.3">0.1μF</text>
<text x="151.4" y="42.1">D3</text>
<text x="151.4" y="44.7">D4</text>
<text x="151.4" y="47.2">D5</text>
<text x="173.5" y="47.2">Q5</text>
<text x="173.5" y="44.7">Q4</text>
<text x="173.5" y="42.1">Q3</text>
<text x="44.1" y="49.8">1</text>
<text x="66.3" y="49.8">20</text>
<text x="151.4" y="49.8">D6</text>
<text x="151.4" y="52.3">D7</text>
<text x="173.5" y="52.3">Q7</text>
<text x="173.5" y="49.8">Q6</text>
<text x="44.1" y="54.8">2</text>
<text x="44.1" y="59.9">3</text>
<text x="66.3" y="59.9">18</text>
<text x="66.3" y="54.8">19</text>
<text x="151.4" y="54.8">GND</text>
<text x="173.5" y="54.8">CK</text>
<text x="44.1" y="65">4</text>
<text x="66.3" y="65">17</text>
<text x="44.1" y="70.1">5</text>
<text x="66.3" y="70.1">16</text>
<text x="138.9" y="67.5">GND</text>
<text x="151.4" y="71.3">*OE</text>
<text x="172.4" y="71.3">VCC</text>
<text x="44.1" y="75.2">6</text>
<text x="66.3" y="75.2">15</text>
<text x="151.4" y="73.9">D0</text>
<text x="151.4" y="76.4">D1</text>
<text x="173.5" y="76.4">Q1</text>
<text x="173.5" y="73.9">Q0</text>
<text x="44.1" y="80.2">7</text>
<text x="66.3" y="80.2">14</text>
<text x="151.4" y="79">D2</text>
<text x="151.4" y="81.5">D3</text>
<text x="173.5" y="81.5">Q3</text>
<text x="173.5" y="79">Q2</text>
<text x="44.1" y="85.3">8</text>
<text x="66.3" y="85.3">13</text>
<text x="151.4" y="84">D4</text>
<text x="151.4" y="86.6">D5</text>
<text x="151.4" y="89.1">D6</text>
<text x="173.5" y="89.1">Q6</text>
<text x="173.5" y="86.6">Q5</text>
<text x="173.5" y="84">Q4</text>
<text x="44.1" y="90.4">9</text>
<text x="44.1" y="95.5">10</text>
<text x="66.3" y="95.5">11</text>
<text x="66.3" y="90.4">12</text>
<text x="151.4" y="91.7">D7</text>
<text x="151.4" y="94.2">GND</text>
<text x="173.5" y="94.2">CK</text>
<text x="173.5" y="91.7">Q7</text>
<text x="213.9" y="92.3">GND</text>
<text x="277.4" y="92.3">GND</text>
<text x="138.9" y="117.1">GND</text>
<text x="192.4" y="116.4">VCC</text>
<text x="235.6" y="116.4">VCC</text>
<text x="28.4" y="120.9">GND</text>
<text x="87.6" y="124.7">VCC</text>
<text x="251.6" y="124.9">J1</text>
<text x="52.1" y="129.8">J4</text>
<text x="71.3" y="129.8">J5</text>
<text x="140.3" y="131">J6</text>
<text x="205.7" y="129.8">J7</text>
<text x="135.2" y="143.7">R1</text>
<text x="204.5" y="143.1">I2C</text>
<text x="134.6" y="145.6">10K</text>
<text x="266.1" y="148.2">VCC</text>
<text x="274.6" y="148.8">PWR_FLAG</text>
<text x="188.5" y="152">GND</text>
<text x="238.6" y="155.2">GND</text>
<text x="126.4" y="157.7">VCC</text>
<text x="263.2" y="164.1">PWR_FLAG</text>
<text x="277.4" y="164.7">GND</text>
<text x="128.9" y="170.4">C2</text>
<text x="139.1" y="170.4">C1</text>
<text x="128.9" y="175.5">0.1μF</text>
<text x="139.1" y="175.5">0.1μF</text>
<text x="126.2" y="189.5">GND</text>
<text x="38.6" y="194.5">GND</text>
<text x="81.8" y="195.2">GND</text>
</g>
<g font-size="1.3" fill="#0000c2">
<text x="220.3" y="23.5">RE3</text>
<text x="248.2" y="23.5">40</text>
<text x="272.3" y="23.5">RB7</text>
<text x="217.8" y="26">RA0</text>
<text x="217.8" y="28.6">RA1</text>
<text x="248.2" y="28.6">38</text>
<text x="248.2" y="26">39</text>
<text x="272.3" y="26">RB6</text>
<text x="272.3" y="28.6">RB5</text>
<text x="217.8" y="33.6">RA3</text>
<text x="217.8" y="31.1">RA2</text>
<text x="248.2" y="33.6">36</text>
<text x="248.2" y="31.1">37</text>
<text x="272.3" y="33.6">RB3</text>
<text x="272.3" y="31.1">RB4</text>
<text x="217.8" y="41.3">RE0</text>
<text x="217.8" y="38.7">RA5</text>
<text x="217.8" y="36.2">RA4</text>
<text x="248.2" y="41.3">33</text>
<text x="248.2" y="38.7">34</text>
<text x="248.2" y="36.2">35</text>
<text x="272.3" y="38.7">RB1</text>
<text x="272.3" y="41.3">RB0</text>
<text x="272.3" y="36.2">RB2</text>
<text x="217.8" y="43.8">RE1</text>
<text x="230.5" y="47">RE2</text>
<text x="248.2" y="46.3">31</text>
<text x="248.2" y="43.8">32</text>
<text x="271.6" y="44.4">+5V</text>
<text x="90.7" y="49.5">+5V</text>
<text x="217.2" y="54">RA7</text>
<text x="219.6" y="48.9">+5V</text>
<text x="248.2" y="54">28</text>
<text x="248.2" y="48.9">30</text>
<text x="248.2" y="51.4">29</text>
<text x="271.1" y="48.9">RD7</text>
<text x="271.1" y="54">RD5</text>
<text x="271.1" y="51.4">RD6</text>
<text x="13.3" y="59.7">RE1</text>
<text x="13.3" y="54.6">RE0</text>
<text x="217.2" y="56.5">RA6</text>
<text x="220.3" y="59">RC0</text>
<text x="248.2" y="59">26</text>
<text x="248.2" y="56.5">27</text>
<text x="271.1" y="56.5">RD4</text>
<text x="271.1" y="59">RC7</text>
<text x="13.4" y="64.7">RA0</text>
<text x="220.3" y="64.1">RC2</text>
<text x="220.3" y="61.6">RC1</text>
<text x="248.2" y="64.1">24</text>
<text x="248.2" y="61.6">25</text>
<text x="271.1" y="61.6">RC6</text>
<text x="271.1" y="64.1">RC5</text>
<text x="13.4" y="69.8">RA2</text>
<text x="220.3" y="69.2">RD0</text>
<text x="220.3" y="71.7">RD1</text>
<text x="220.3" y="66.7">RC3</text>
<text x="248.2" y="71.7">21</text>
<text x="248.2" y="69.2">22</text>
<text x="248.2" y="66.7">23</text>
<text x="271.1" y="69.2">RD3</text>
<text x="271.1" y="66.7">RC4</text>
<text x="271.1" y="71.7">RD2</text>
<text x="254.6" y="127.4">GND</text>
<text x="254.6" y="129.9">SPI0</text>
<text x="260.1" y="129.9">MISO</text>
<text x="165.1" y="132.5">I2C1</text>
<text x="165.1" y="135">I2C1</text>
<text x="170.6" y="132.5">SCL</text>
<text x="170.6" y="135">SDA</text>
<text x="254.6" y="132.5">SPI0</text>
<text x="254.6" y="135">SPI0</text>
<text x="254.6" y="137.5">SPI0</text>
<text x="260.1" y="132.5">SCK</text>
<text x="260.1" y="135">MOSI</text>
<text x="260.1" y="137.5">CS</text>
<text x="85.1" y="142">3.3V</text>
<text x="250.8" y="142.6">SPI</text>
<text x="254.6" y="140.1">3.3V</text>
<text x="64.4" y="158.5" transform="rotate(-90 64.4 158.5)">pico/pico2:RPi_Pico</text>
<text x="64.4" y="170.3" transform="rotate(-90 64.4 170.3)">raspberrypi</text>
</g>
<g font-size="1.3" fill="#a90000">
<text x="238.7" y="22.6">1</text>
<text x="253.9" y="22.6">1</text>
<text x="238.7" y="25.1">2</text>
<text x="238.7" y="27.7">3</text>
<text x="253.9" y="25.1">2</text>
<text x="253.9" y="27.7">3</text>
<text x="146.6" y="30.9">1</text>
<text x="146.6" y="33.4">2</text>
<text x="146.6" y="35.9">3</text>
<text x="179" y="35.9">18</text>
<text x="179" y="33.4">19</text>
<text x="179" y="30.9">20</text>
<text x="238.7" y="30.2">4</text>
<text x="238.7" y="32.8">5</text>
<text x="238.7" y="35.3">6</text>
<text x="253.9" y="30.2">4</text>
<text x="253.9" y="32.8">5</text>
<text x="253.9" y="35.3">6</text>
<text x="146.6" y="38.5">4</text>
<text x="146.6" y="41">5</text>
<text x="179" y="41">16</text>
<text x="179" y="38.5">17</text>
<text x="238.7" y="37.8">7</text>
<text x="238.7" y="40.4">8</text>
<text x="253.9" y="37.8">7</text>
<text x="253.9" y="40.4">8</text>
<text x="146.6" y="43.6">6</text>
<text x="146.6" y="46.1">7</text>
<text x="179" y="46.1">14</text>
<text x="179" y="43.6">15</text>
<text x="238.1" y="45.5">10</text>
<text x="238.7" y="42.9">9</text>
<text x="253.3" y="45.5">10</text>
<text x="253.9" y="42.9">9</text>
<text x="39.3" y="48.6">1</text>
<text x="39.3" y="53.7">2</text>
<text x="71.7" y="53.7">19</text>
<text x="71.7" y="48.6">20</text>
<text x="146" y="53.7">10</text>
<text x="146.6" y="48.6">8</text>
<text x="146.6" y="51.2">9</text>
<text x="179" y="53.7">11</text>
<text x="179" y="51.2">12</text>
<text x="179" y="48.6">13</text>
<text x="238.1" y="48">11</text>
<text x="238.1" y="50.5">12</text>
<text x="238.1" y="53.1">13</text>
<text x="253.3" y="48">11</text>
<text x="253.3" y="50.5">12</text>
<text x="253.3" y="53.1">13</text>
<text x="39.3" y="58.8">3</text>
<text x="71.7" y="58.8">18</text>
<text x="238.1" y="55.6">14</text>
<text x="238.1" y="58.2">15</text>
<text x="253.3" y="55.6">14</text>
<text x="253.3" y="58.2">15</text>
<text x="39.3" y="63.9">4</text>
<text x="71.7" y="63.9">17</text>
<text x="238.1" y="60.7">16</text>
<text x="238.1" y="63.2">17</text>
<text x="238.1" y="65.8">18</text>
<text x="253.3" y="60.7">16</text>
<text x="253.3" y="63.2">17</text>
<text x="253.3" y="65.8">18</text>
<text x="39.3" y="69">5</text>
<text x="71.7" y="69">16</text>
<text x="146.6" y="70.2">1</text>
<text x="179" y="70.2">20</text>
<text x="238.1" y="68.3">19</text>
<text x="238.1" y="70.9">20</text>
<text x="253.3" y="68.3">19</text>
<text x="253.3" y="70.9">20</text>
<text x="39.3" y="74">6</text>
<text x="71.7" y="74">15</text>
<text x="146.6" y="72.8">2</text>
<text x="146.6" y="75.3">3</text>
<text x="146.6" y="77.9">4</text>
<text x="179" y="77.9">17</text>
<text x="179" y="75.3">18</text>
<text x="179" y="72.8">19</text>
<text x="39.3" y="79.1">7</text>
<text x="71.7" y="79.1">14</text>
<text x="146.6" y="80.4">5</text>
<text x="146.6" y="82.9">6</text>
<text x="179" y="82.9">15</text>
<text x="179" y="80.4">16</text>
<text x="39.3" y="84.2">8</text>
<text x="39.3" y="89.3">9</text>
<text x="71.7" y="89.3">12</text>
<text x="71.7" y="84.2">13</text>
<text x="146.6" y="85.5">7</text>
<text x="146.6" y="88">8</text>
<text x="179" y="88">13</text>
<text x="179" y="85.5">14</text>
<text x="38.7" y="94.4">10</text>
<text x="71.7" y="94.4">11</text>
<text x="146" y="93.1">10</text>
<text x="146.6" y="90.6">9</text>
<text x="179" y="93.1">11</text>
<text x="179" y="90.6">12</text>
<text x="50.7" y="131.8">1</text>
<text x="73.6" y="131.8">1</text>
<text x="138.4" y="131.8">1</text>
<text x="203.1" y="131.2">1</text>
<text x="248.2" y="126.1">1</text>
<text x="248.2" y="128.7">2</text>
<text x="248.2" y="131.2">3</text>
<text x="50.7" y="134.4">2</text>
<text x="50.7" y="136.9">3</text>
<text x="73.6" y="134.4">2</text>
<text x="73.6" y="136.9">3</text>
<text x="138.4" y="134.4">2</text>
<text x="203.1" y="133.7">2</text>
<text x="203.1" y="136.3">3</text>
<text x="248.2" y="133.7">4</text>
<text x="248.2" y="136.3">5</text>
<text x="50.7" y="139.4">4</text>
<text x="50.7" y="142">5</text>
<text x="73.6" y="139.4">4</text>
<text x="73.6" y="142">5</text>
<text x="203.1" y="138.8">4</text>
<text x="248.2" y="138.8">6</text>
<text x="50.7" y="144.5">6</text>
<text x="50.7" y="147.1">7</text>
<text x="50.7" y="149.6">8</text>
<text x="73.6" y="144.5">6</text>
<text x="73.6" y="147.1">7</text>
<text x="73.6" y="149.6">8</text>
<text x="50.1" y="154.7">10</text>
<text x="50.7" y="152.1">9</text>
<text x="73" y="154.7">10</text>
<text x="73.6" y="152.1">9</text>
<text x="50.1" y="157.2">11</text>
<text x="50.1" y="159.8">12</text>
<text x="73" y="157.2">11</text>
<text x="73" y="159.8">12</text>
<text x="50.1" y="162.3">13</text>
<text x="50.1" y="164.8">14</text>
<text x="50.1" y="167.4">15</text>
<text x="73" y="162.3">13</text>
<text x="73" y="164.8">14</text>
<text x="73" y="167.4">15</text>
<text x="50.1" y="169.9">16</text>
<text x="50.1" y="172.5">17</text>
<text x="73" y="169.9">16</text>
<text x="73" y="172.5">17</text>
<text x="50.1" y="175">18</text>
<text x="50.1" y="177.5">19</text>
<text x="73" y="175">18</text>
<text x="73" y="177.5">19</text>
<text x="50.1" y="180.1">20</text>
<text x="73" y="180.1">20</text>
</g>
<text font-size="1.3" fill="#000084" x="106.7" y="63.8">GPIO[0..7]</text>
<g font-size="1.3" fill="#0f0f0f">
<text x="134" y="72.7">GPIO0</text>
<text x="134" y="75.2">GPIO1</text>
<text x="134" y="77.8">GPIO2</text>
<text x="134" y="80.3">GPIO3</text>
<text x="134" y="82.8">GPIO4</text>
<text x="134" y="85.4">GPIO5</text>
<text x="134" y="87.9">GPIO6</text>
<text x="134" y="90.5">GPIO7</text>
</g>
<g font-size="1" fill="#0000c2">
<text x="230.5" y="53.2">UART0</text>
<text x="236.2" y="53.2">RX</text>
<text x="230.6" y="55.7">UART0</text>
<text x="236.3" y="55.7">TX</text>
</g>
</svg>
